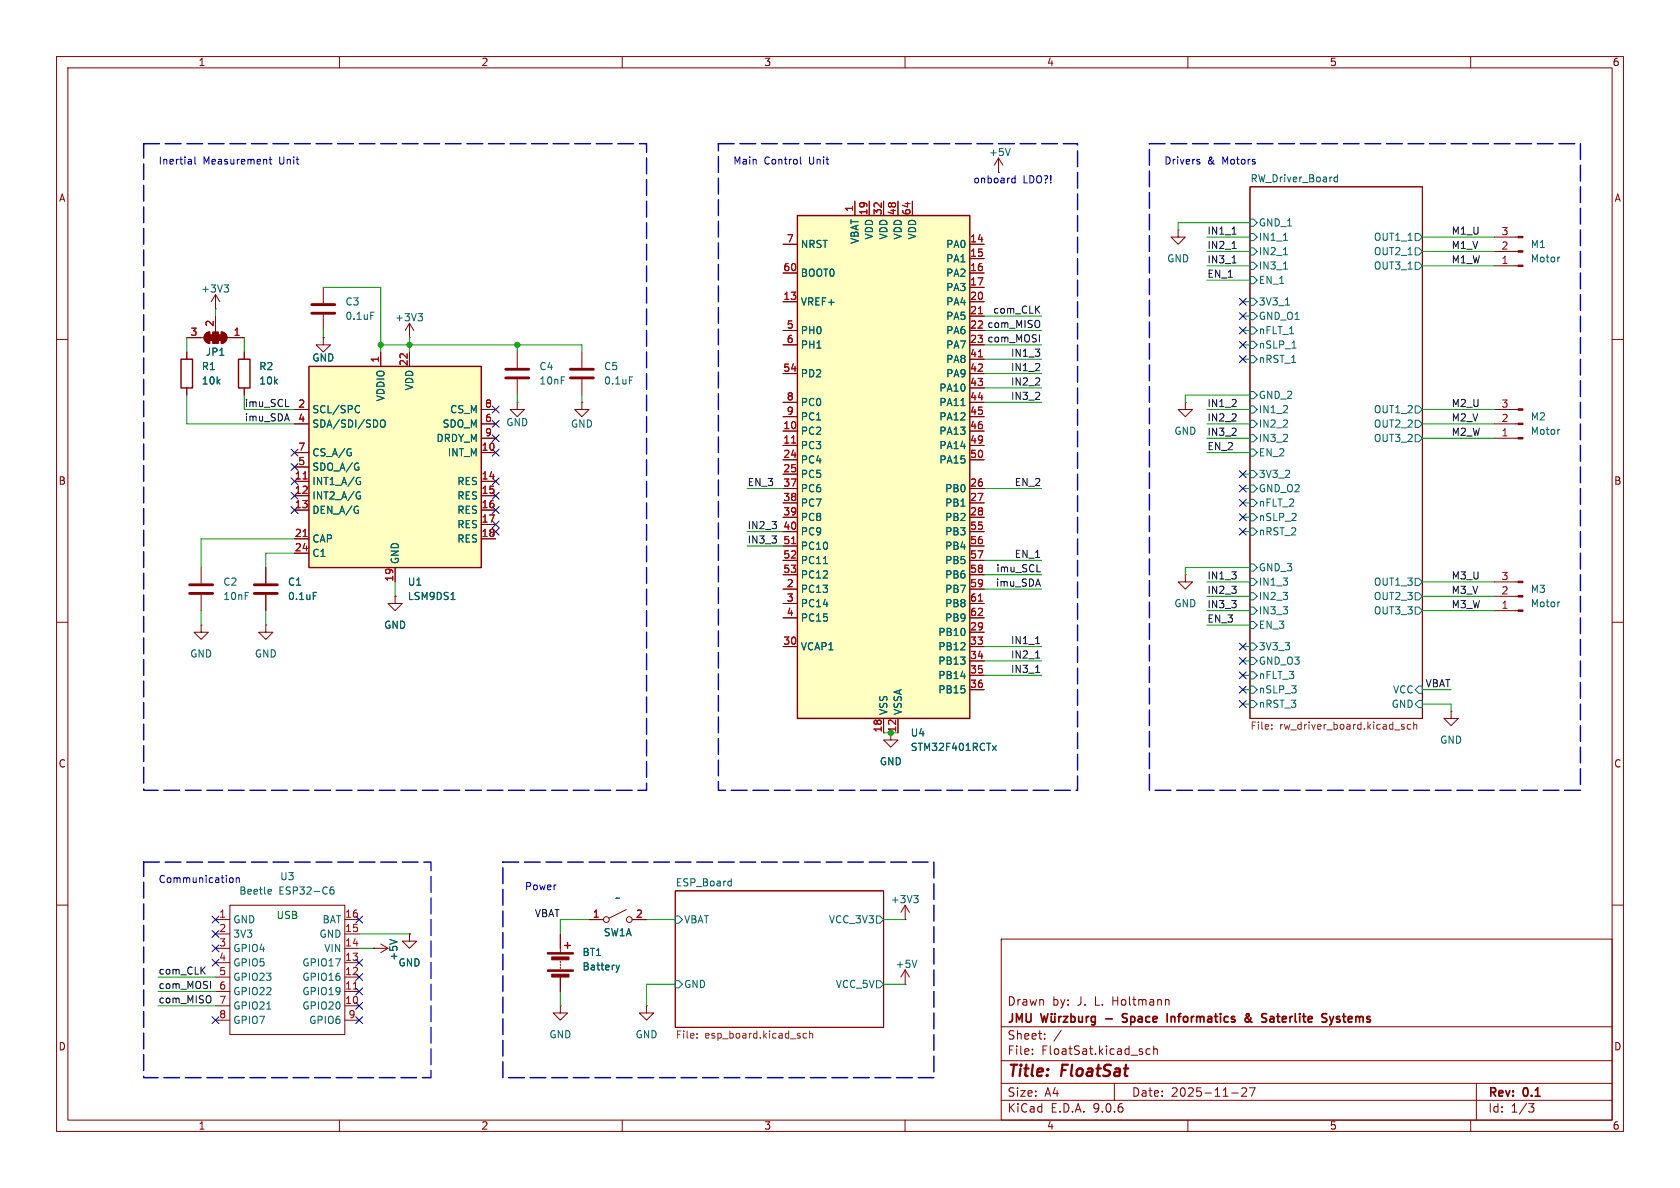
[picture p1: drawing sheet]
<svg xmlns="http://www.w3.org/2000/svg" width="297mm" height="210mm" viewBox="0 0 297 210" stroke-linecap="round" stroke-linejoin="round" font-family="sans-serif">
<g fill="none" stroke="#840000" stroke-width=".18">
<path d="M10 10h277v190h-277zM12 12h273v186h-273zM60 10v2M110 10v2M160 10v2M210 10v2M260 10v2M221 33h30.5v94h-30.5zM57.1 59.7v1.3h1.3l-1.3 1.2-1.2-1.2h1.2M57.1 59.7h.1M208.3 40.6v1.3h1.2l-1.2 1.3-1.3-1.3h1.3M208.3 40.6h.1"/>
<path d="M264.2 47h4.2M264.2 44.5h4.2M264.2 41.9h4.2M10 60h2M285 60h2M10 110h2M35.6 110.5v1.3h1.2l-1.2 1.2-1.3-1.2h1.3M35.6 110.5h.1M47 110.5v1.3h1.3l-1.3 1.2-1.3-1.2h1.3M47 110.5h.1M47 100.3v2.8M47 105.2v2.8"/>
<path d="M69.8 105.4v1.3h1.3l-1.3 1.3-1.2-1.3h1.2M69.8 105.4h.1M285 110h2M119.4 157.5h36.8v24.1h-36.8zM10 160h2M177 166h108v32h-108zM206.2 176.7h.3l.2 .2v.8M285 160h2M60 198v2M110 198v2M160 198v2M177 194.5h108"/>
<path d="M177 191.5h108M177 187.5h108M177 181.5h108M182.5 186.3v.1M182.5 185.5v.1M184.7 183.6v.1M184.7 182.8v.1M187.6 182.1l-1.3 2M197 191.5v3M203.3 185.5l-.4-.1-.3 .3v.4l.1 .2h.6M204 185.5l.2-.1 .3 .1 .1 .9M204 184.9v1.5"/>
<path d="M210 198v2M217.7 193.2h1.2M219.5 192.4l.6-.1 .2 .1 .1 .3-.9 1.1h.9M220.9 192.3h1l-.7 1.5M260 198v2M261 191.5v6.5M270.2 195.1h1l-.5 .6 .4 .1 .1 .5-.3 .3h-.4"/>
</g>
<g fill="none" stroke="#840000" stroke-width=".3">
<path d="M184 179.2l.3 1.5 .3-1.1 .3 1.1 .4-1.5M185.8 179.7l.1 .9 .4 .1 .2-.2M185.9 179.2v.1M186.5 179.2v.1M186.5 179.7v1M187.2 179.7v1M187.6 179.7l-.3 .1-.1 .2M188 179.7h.8l-.8 1h.8M189.3 179.8l.5-.1 .3 .3v.4l-.2 .2h-.6M189.3 179.2v1.5M190.7 179.7l.1 .9 .3 .1 .2-.2M191.3 179.7v1"/>
<path d="M192.1 179.7v1M192.5 179.7l-.3 .1-.1 .2M193.6 179.8l-.4-.1-.3 .3v.4l.2 .2h.5M193.6 179.7v1.2l-.3 .3-.3-.1M199.3 179.3l-.6-.1-.3 .3 .2 .3 .5 .2M207.1 179.7v1M207.6 179.8l-.3-.1-.2 .1M221.1 179.9l-.3 .6a.41 .41 0 0 1-.6 .1 .41 .41 0 0 1 .1-.6l.5-.5v-.2h-.4a1.44 1.44 0 0 0 .9 1.4M224.7 179.7h.3l.2 .2v.8M235.1 179.7l.3 1M235.8 179.7l-.4 1M236.8 179.8l-.3-.1-.2 .2v.2l.5 .2"/>
<path d="M198.4 180.6h.7M225.2 180.6l-.5 .1M225.2 180l-.5 .1M235.4 180.7l-.1 .3-.2 .2M236.3 180.6h.5"/>
</g>
<g fill="none" stroke="#006464" stroke-width=".18">
<path d="M221 38.7h.6l.6 .7-.6 .6h-.6zM235.8 31.9l.3 .2h.3M236.4 30.9v1.2M236.4 31.4l-.3-.1-.3 .2M221 52.7h.6l.6 .6-.6 .7h-.6zM221 48.9h.6l.6 .6-.6 .7h-.6zM221 55.2h.6l.6 .7-.6 .6h-.6zM221 41.3h.6l.6 .6-.6 .6h-.6zM221 43.8h.6l.6 .7-.6 .6h-.6zM221 46.4h.6l.6 .6-.6 .6h-.6zM221 57.8h.6l.6 .6-.6 .7h-.6zM226.9 42.5h.7"/>
<path d="M226.9 45h.7M226.9 47.6h.7M227.3 53.9h.7M250.2 41.3h.6l.7 .6-.7 .6h-.6zM250.2 43.8h.6l.7 .7-.7 .6h-.6zM250.2 46.4h.6l.7 .6-.7 .6h-.6zM275.6 45.5h.2M221 79.4h.6l.6 .6-.6 .6h-.6zM221 69.2h.6l.6 .7-.6 .6h-.6zM221 71.8h.6l.6 .6-.6 .6h-.6zM221 74.3h.6l.6 .6-.6 .7h-.6zM221 76.8h.6l.6 .7-.6 .6h-.6z"/>
<path d="M221 62.9h.6l.6 .6-.6 .6h-.6zM221 60.3h.6l.6 .7-.6 .6h-.6zM228.4 61.5h.7M250.2 71.8h.6l.7 .6-.7 .6h-.6zM250.2 74.3h.6l.7 .6-.7 .7h-.6zM250.2 76.8h.6l.7 .7-.7 .6h-.6zM221 99.7h.6l.6 .6-.6 .7h-.6zM221 83.2h.6l.6 .6-.6 .7h-.6zM221 85.7h.6l.6 .7-.6 .6h-.6zM221 88.3h.6l.6 .6-.6 .6h-.6zM221 93.3h.6l.6 .7-.6 .6h-.6zM221 90.8h.6l.6 .6-.6 .7h-.6z"/>
<path d="M55.4 104.7h.6M221 109.9h.6l.6 .6-.6 .6h-.6zM221 102.2h.6l.6 .7-.6 .6h-.6zM221 104.8h.6l.6 .6-.6 .6h-.6zM221 107.3h.6l.6 .7-.6 .6h-.6zM221 113.7h.6l.6 .6-.6 .6h-.6zM221 116.2h.6l.6 .6-.6 .7h-.6zM221 118.7h.6l.6 .7-.6 .6h-.6zM250.2 102.2h.6l.7 .7-.7 .6h-.6zM250.2 104.8h.6l.7 .6-.7 .6h-.6zM250.2 107.3h.6l.7 .7-.7 .6h-.6zM221 123.8h.6l.6 .7-.6 .6h-.6z"/>
<path d="M221 121.3h.6l.6 .6-.6 .7h-.6zM250.2 124.5l.6-.7h.7v1.3h-.7zM250.8 121.3h.7v1.3h-.7l-.6-.7zM128.9 155.8h.4M129.3 155.3v1.3M129.3 156.5l-.4 .1M119.4 173.4h.6l.6 .6-.6 .6h-.6zM119.4 161.9h.6l.6 .7-.6 .6h-.6zM154.9 161.9h.7l.6 .7-.6 .6h-.7zM154.9 173.4h.7l.6 .6-.6 .6h-.7z"/>
</g>
<path d="M224.8 128.8v.1M224.8 128.1v.1M247.8 128.4l.4 .1 .1 .2-.2 .2-.3-.1M247.8 128.1h.4M249.4 128.1h-.4l-.2 .2 .1 .5h.5M249.9 128.2l.2-.1h.3l.1 .8M249.9 127.6v1.3M123.2 183.4v.1M123.2 182.7v.2M142.6 182.7h-.4l-.2 .2 .1 .6h.5M143.1 182.8l.2-.1h.3l.1 .8M143.1 182.2v1.3" fill="none" stroke="#725600" stroke-width=".18"/>
<g fill="#840000" stroke="#840000" stroke-width=".18">
<path d="M268.4 46.9h.8v.2h-.8z"/>
<path d="M268.4 44.3h.8v.3h-.8z"/>
<path d="M268.4 41.8h.8v.2h-.8z"/>
</g>
<path d="M45 103.4h4M45 104.9h4" fill="none" stroke="#840000" stroke-width=".51"/>
<path d="M54.6 64.8h30.5v35.5h-30.5z" fill="#ffffc2"/>
<path d="M32 63.5h2v5.1h-2zM54.6 64.8h30.5v35.5h-30.5z" fill="none" stroke="#840000" stroke-width=".25"/>
<g fill="none" stroke="#840000" stroke-width=".18">
<path d="M57.1 50.8v2.8M57.1 55.6v2.8M72.4 59.7h.1M72.4 57.2v2.5M72.4 57.2l-.8 1.2M72.4 57.2l.8 1.2M33 62.2v1.3M33 68.6v1.3M52.1 72.4h2.5M52.1 74.9h2.5M67.3 62.2v2.6M72.4 62.2v2.6"/>
<path d="M85.1 72.4h2.5M85.1 74.9h2.5M85.1 77.5h2.5M91.4 71.1v1.3h1.3l-1.3 1.3-1.2-1.3h1.2M91.4 71.1h.1M91.4 62.2v2.8M91.4 67.1v2.8M102.9 71.1v1.3h1.2l-1.2 1.3-1.3-1.3h1.3M102.9 71.1h.1M102.9 62.2v2.8M102.9 67.1v2.8M52.1 80h2.5"/>
<path d="M52.1 82.6h2.5M52.1 85.1h2.5M52.1 87.6h2.5M52.1 90.2h2.5M52.1 95.3h2.5M52.1 97.8h2.5M85.1 80h2.5M85.1 85.1h2.5M85.1 87.6h2.5M85.1 90.2h2.5M85.1 95.3h2.5M85.1 92.7h2.5"/>
<path d="M69.8 100.3v2.6M38.1 162.6h2.5M38.1 165.1h2.5M38.1 167.6h2.5M38.1 170.2h2.5M38.1 172.7h2.5M38.1 175.3h2.5M38.1 177.8h2.5M40.6 160h20.4v22.9h-20.4zM61 162.6h2.5M61 165.1h2.5M61 167.6h2.5"/>
<path d="M61 170.2h2.5M61 172.7h2.5M61 175.3h2.5M61 177.8h2.5M38.1 180.3h2.5M61 180.3h2.5"/>
</g>
<g fill="none" stroke="#006464" stroke-width=".18">
<path d="M65.5 55.2h.7M73.9 55.4h.8l-.4 .5M74.4 55.9l.3 .3v.3l-.3 .2M63.2 71.7l.4 .1M63.6 72.8l-.4 .2M67.3 74.4l.3-.2a.43 .43 0 0 1 .5 .5v.4a.42 .42 0 0 1-.4 .4 .42 .42 0 0 1-.4-.4zM111.3 66.6h.6M61.9 80h.2v.5M63.1 90.2h.3l-.1 .5M63.4 84.4l.3 .1M63.4 86.9l.3 .1M63.5 85.1h.2v.4l-.3 .2"/>
<path d="M63.5 87.7h.2v.4l-.3 .1M79.7 106h.8M47.6 157.2l.3 .1 .1 .2-.6 .1M47.9 158l-.3 .1M58.9 156.8l-.3 .1a.86 .86 0 0 0 0 1.2l.4-.2 .1-.4-.3-.2h-.2l-.3 .2M47.2 178.4h.7"/>
</g>
<path d="M53.6 84.7h.7M53.6 94.8h.7M62.5 174.8h.7" fill="none" stroke="#a90000" stroke-width=".18"/>
<path d="M55.1 53.8h4.1M55.1 55.4h4.1M89.4 65.3h4.1M89.4 66.8h4.1M100.8 65.3h4.1M100.8 66.8h4.1" fill="none" stroke="#840000" stroke-width=".51"/>
<path d="M141 38.1h30.4v88.9h-30.4z" fill="#ffffc2"/>
<path d="M141 38.1h30.4v88.9h-30.4zM42.2 63.5h2v5.1h-2zM99.8 167.1h1M100.3 166.6v1" fill="none" stroke="#840000" stroke-width=".25"/>
<g fill="none" stroke="#840000" stroke-width=".18">
<path d="M151.1 35.6v2.5M153.7 35.6v2.5M156.2 35.6v2.5M158.7 35.6v2.5M161.3 35.6v2.5M176.5 30.5h.1M176.5 27.9l-.7 1.3M176.5 27.9l.8 1.3M176.5 27.9v2.6M33 59.7h3.1M36.4 59l.7-.3v2a1.02 1.02 0 0 1-.9-.6 1.02 1.02 0 0 1 .2-1.1zM38.1 54.6h.1"/>
<path d="M38.1 52.1v2.5M38.1 55.9v2.8M38.1 52.1l-.8 1.2M38.1 52.1l.8 1.2M39.1 58.7a1.02 1.02 0 0 1 1 1 1.02 1.02 0 0 1-1 1zM40.1 59.7h3.1M57.1 59.7h.1M138.4 43.2h2.6M138.4 48.3h2.6M138.4 53.3h2.6M138.4 58.4h2.6M171.4 43.2h2.6"/>
<path d="M171.4 48.3h2.6M171.4 53.3h2.6M171.4 45.7h2.6M171.4 50.8h2.6M171.4 55.9h2.6M33 62.2v1.3M33 68.6v1.3M43.2 62.2v1.3M43.2 68.6v1.3M52.1 74.9h2.5M52.1 72.4h2.5M67.3 62.2v2.6"/>
<path d="M72.4 62.2v2.6M85.1 77.5h2.5M85.1 74.9h2.5M85.1 72.4h2.5M138.4 61h2.6M138.4 66h2.6M138.4 71.1h2.6M138.4 73.7h2.6M138.4 76.2h2.6M138.4 78.7h2.6M171.4 66h2.6M171.4 71.1h2.6"/>
<path d="M171.4 73.7h2.6M171.4 76.2h2.6M171.4 78.7h2.6M171.4 63.5h2.6M171.4 68.6h2.6M209.5 71.1v1.3h1.3l-1.3 1.3-1.2-1.3h1.2M209.5 71.1h.1M264.2 77.5h4.2M264.2 74.9h4.2M264.2 72.4h4.2M52.1 80h2.5M52.1 82.6h2.5"/>
<path d="M52.1 85.1h2.5M52.1 87.6h2.5M52.1 90.2h2.5M52.1 95.3h2.5M52.1 97.8h2.5M85.1 80h2.5M85.1 85.1h2.5M85.1 87.6h2.5M85.1 90.2h2.5M85.1 95.3h2.5M85.1 92.7h2.5M138.4 81.3h2.6"/>
<path d="M138.4 83.8h2.6M138.4 86.4h2.6M138.4 88.9h2.6M138.4 91.4h2.6M138.4 94h2.6M138.4 96.5h2.6M138.4 99.1h2.6M171.4 81.3h2.6M171.4 86.4h2.6M171.4 88.9h2.6M171.4 91.4h2.6M171.4 94h2.6"/>
<path d="M171.4 96.5h2.6M171.4 99.1h2.6M35.6 100.3v2.8M35.6 105.2v2.8M47 100.3v2.8M47 105.2v2.8M69.8 105.4h.1M69.8 100.3v2.6M138.4 101.6h2.6M138.4 104.1h2.6M138.4 106.7h2.6M138.4 109.2h2.6"/>
<path d="M138.4 114.3h2.6M171.4 101.6h2.6M171.4 104.1h2.6M171.4 106.7h2.6M171.4 109.2h2.6M171.4 114.3h2.6M171.4 111.8h2.6M171.4 116.8h2.6M171.4 119.4h2.6M209.5 101.6v1.3h1.3l-1.3 1.2-1.2-1.2h1.2M209.5 101.6h.1M264.2 108h4.2"/>
<path d="M264.2 105.4h4.2M264.2 102.9h4.2M156.2 127v2.5M157.5 129.5v1.3h1.2l-1.2 1.3-1.3-1.3h1.3M158.7 127v2.5M171.4 121.9h2.6M256.5 125.7v1.3h1.3l-1.3 1.3-1.2-1.3h1.2M256.5 125.7h.1M66 167.6h.1M66 167.6h2.6M67.3 166.9l1.3 .7M68.6 167.6l-1.3 .8"/>
<path d="M72.4 165.1v1.3h1.3l-1.3 1.2-1.3-1.2h1.3M72.4 165.1h.1M99.1 177.8v1.3h1.2l-1.2 1.2-1.3-1.2h1.3M99.1 177.8h.1M99.1 165.1v3.3M99.1 169.9v.3M99.1 170.4v.3M99.1 170.9v.3M99.1 172.7v2.6M104.1 162.6h2.6M110.7 160.8l-3 1.5M111.8 162.6h2.5"/>
<path d="M114.3 177.8v1.3h1.3l-1.3 1.2-1.3-1.2h1.3M114.3 177.8h.1M160 174h.1M160 162.6h.1M160 171.5l-.7 1.2M160 171.5l.8 1.2M160 160v2.6M160 171.5v2.5M160 160l-.7 1.3M160 160l.8 1.3"/>
<circle cx="107.2" cy="162.6" r=".51"/>
<circle cx="111.3" cy="162.6" r=".51"/>
</g>
<path d="M173 55.5h.7M139.9 78.3h.8M173 63.1h.7M53.6 84.7h.7M53.6 94.8h.7M139.9 96.1h.8M173 106.3h.7" fill="none" stroke="#a90000" stroke-width=".18"/>
<g fill="none" stroke="#006464" stroke-width=".18">
<path d="M178.6 26.2l-.4 1.3M39.6 50.4h.8l-.4 .4M40.2 50.8l.2 .3v.3l-.2 .2M63.2 71.7l.4 .1M63.6 72.8l-.4 .2M67.3 74.4l.3-.2a.43 .43 0 0 1 .5 .5v.4a.42 .42 0 0 1-.4 .4 .42 .42 0 0 1-.4-.4zM169.9 71.7h.7M275.6 75.9h.2M61.9 80h.2v.5M63.1 90.2h.3l-.1 .5M63.4 84.4l.3 .1M63.4 86.9l.3 .1"/>
<path d="M63.5 85.1h.2v.4l-.3 .2M63.5 87.7h.2v.4l-.3 .1M145.6 99.6h.7M55.4 104.7h.6M79.7 106h.8M275.6 106.4h.2M175.5 131.8l.6 .9M176.1 131.8l-.6 .9M161.5 158.3h.8l-.4 .5M162.1 158.8l.2 .2v.3l-.2 .3M68.9 166.1l1.3 .4M108.9 170.6l.3 .9"/>
<path d="M109.2 171.5l-.2 .3M109.5 170.6l-.3 .9M162.1 169.7l-.4 1.3"/>
</g>
<g fill="#840000" stroke="#840000" stroke-width=".18">
<path d="M38.6 59.2h.5v1h-.5z"/>
<path d="M39.1 58.7a1.02 1.02 0 0 1 1 1 1.02 1.02 0 0 1-1 1z"/>
<path d="M37.6 58.7h1v2h-1z"/>
<path d="M37.1 59.2h.5v1h-.5z"/>
<path d="M36.4 59l.7-.3v2a1.02 1.02 0 0 1-.9-.6 1.02 1.02 0 0 1 .2-1.1z"/>
<path d="M268.4 107.8h.8v.3h-.8z"/>
<path d="M268.4 105.3h.8v.2h-.8z"/>
<path d="M268.4 102.7h.8v.3h-.8z"/>
<path d="M96.8 168.4h4.5v.3h-4.5z"/>
<path d="M96.8 171.5h4.5v.2h-4.5z"/>
<path d="M97.5 169.2h3.1v.5h-3.1z"/>
<path d="M97.5 172.2h3.1v.5h-3.1z"/>
<path d="M268.4 77.3h.8v.3h-.8z"/>
<path d="M268.4 74.8h.8v.3h-.8z"/>
<path d="M268.4 72.3h.8v.2h-.8z"/>
</g>
<path d="M33.5 103.4h4.1M33.5 104.9h4.1" fill="none" stroke="#840000" stroke-width=".51"/>
<path d="M217.8 46.5h.7M217.8 41.4h.7M217.8 43.9h.7M50.5 71.9h.6M183.1 118.9h.7M183.1 116.3h.7M183.1 113.8h.7M183.3 101.1h.6" fill="none" stroke="#0f0f0f" stroke-width=".18"/>
<g fill="none" stroke="#009600" stroke-width=".18">
<path d="M221 39.4h-12.7v1.2M33 59.7v2.5M38.1 54.6v1.3M43.2 59.7v2.5M57.1 50.8h10.2v11.4M57.1 58.4v1.3M72.4 59.7v2.5M174 58.4h10.1M174 55.9h10.1M213.4 47h7.6M213.4 44.5h7.6M213.4 41.9h7.6"/>
<path d="M213.4 49.5h7.6M219.7 58.4h1.3M219.7 55.9h1.3M219.7 53.3h1.3M251.5 47h12.7M251.5 44.5h12.7M251.5 41.9h12.7M33 69.9v5h19.1M43.2 69.9v2.5h8.9M67.3 61h35.6v1.2M91.4 61v1.2M91.4 69.9v1.2"/>
<path d="M102.9 69.9v1.2M174 61h10.1M174 63.5h10.1M174 71.1h10.1M174 66h10.1M174 68.6h10.1M213.4 74.9h7.6M213.4 77.5h7.6M213.4 72.4h7.6M219.7 61h1.3M219.7 63.5h1.3M221 69.9h-11.5v1.2"/>
<path d="M251.5 74.9h12.7M251.5 77.5h12.7M251.5 72.4h12.7M52.1 95.3h-16.5v5M52.1 97.8h-5.1v2.5M132.1 94h6.3M132.1 86.4h6.3M132.1 96.5h6.3M174 86.4h10.1M174 99.1h10.1M213.4 80h7.6M219.7 94h1.3"/>
<path d="M219.7 91.4h1.3M219.7 88.9h1.3M219.7 83.8h1.3M219.7 86.4h1.3M35.6 108v2.5M47 108v2.5M69.8 102.9v2.5M174 114.3h10.1M174 119.4h10.1M174 116.8h10.1M174 101.6h10.1M174 104.1h10.1"/>
<path d="M213.4 102.9h7.6M213.4 108h7.6M213.4 110.5h7.6M213.4 105.4h7.6M219.7 114.3h1.3M219.7 119.4h1.3M219.7 116.8h1.3M221 100.3h-11.5v1.3M251.5 102.9h12.7M251.5 108h12.7M251.5 105.4h12.7M156.2 129.5h1.3"/>
<path d="M219.7 124.5h1.3M219.7 121.9h1.3M251.5 124.5h5v1.2M251.5 121.9h5M27.9 177.8h10.2M27.9 172.7h10.2M27.9 175.3h10.2M63.5 165.1h8.9M63.5 167.6h2.5M99.1 175.3v2.5M104.1 162.6h-5v2.5M114.3 162.6h5.1"/>
<path d="M119.4 174h-5.1v3.8M156.2 174h3.8M156.2 162.6h3.8"/>
</g>
<g fill="none" stroke="#000084" stroke-width=".18">
<path d="M219.1 52.7l1.2 1.2M219.1 57.8l1.2 1.2M219.1 55.3l1.2 1.2M220.3 52.7l-1.2 1.2M220.3 57.8l-1.2 1.2M220.3 55.3l-1.2 1.2M51.5 79.4l1.2 1.2M52.7 79.4l-1.2 1.2M87 76.9l1.2 1.2M87 71.8l1.2 1.2M87 79.4l1.2 1.2M87 74.3l1.2 1.2"/>
<path d="M88.2 76.9l-1.2 1.2M88.2 71.8l-1.2 1.2M88.2 79.4l-1.2 1.2M88.2 74.3l-1.2 1.2M219.1 62.9l1.2 1.2M219.1 60.4l1.2 1.2M220.3 62.9l-1.2 1.2M220.3 60.4l-1.2 1.2M51.5 89.6l1.2 1.2M51.5 84.5l1.2 1.2M51.5 87l1.2 1.2M51.5 81.9l1.2 1.3"/>
<path d="M52.7 89.6l-1.2 1.2M52.7 84.5l-1.2 1.2M52.7 87l-1.2 1.2M52.7 81.9l-1.2 1.3M87 93.4l1.2 1.2M87 89.6l1.2 1.2M87 84.5l1.2 1.2M87 87l1.2 1.2M87 92.1l1.2 1.2M88.2 93.4l-1.2 1.2M88.2 89.6l-1.2 1.2M88.2 84.5l-1.2 1.2"/>
<path d="M88.2 87l-1.2 1.2M88.2 92.1l-1.2 1.2M219.1 88.3l1.2 1.2M219.1 93.4l1.2 1.2M219.1 90.8l1.2 1.2M219.1 83.2l1.2 1.2M219.1 85.8l1.2 1.2M220.3 88.3l-1.2 1.2M220.3 93.4l-1.2 1.2M220.3 90.8l-1.2 1.2M220.3 83.2l-1.2 1.2M220.3 85.8l-1.2 1.2"/>
<path d="M219.1 113.7l1.2 1.2M219.1 116.2l1.2 1.2M219.1 118.8l1.2 1.2M220.3 113.7l-1.2 1.2M220.3 116.2l-1.2 1.2M220.3 118.8l-1.2 1.2M219.1 121.3l1.2 1.2M219.1 123.9l1.2 1.2M220.3 121.3l-1.2 1.2M220.3 123.9l-1.2 1.2M37.5 162l1.2 1.2M37.5 167l1.2 1.2"/>
<path d="M37.5 169.6l1.2 1.2M37.5 164.5l1.2 1.2M37.5 179.7l1.2 1.2M38.7 162l-1.2 1.2M38.7 167l-1.2 1.2M38.7 169.6l-1.2 1.2M38.7 164.5l-1.2 1.2M38.7 179.7l-1.2 1.2M62.9 177.2l1.2 1.2M62.9 169.6l1.2 1.2M62.9 162l1.2 1.2M62.9 172.1l1.2 1.2"/>
<path d="M62.9 179.7l1.2 1.2M62.9 174.7l1.2 1.2M64.1 177.2l-1.2 1.2M64.1 169.6l-1.2 1.2M64.1 162l-1.2 1.2M64.1 172.1l-1.2 1.2M64.1 179.7l-1.2 1.2M64.1 174.7l-1.2 1.2"/>
</g>
<g fill="none" stroke="#0000c2" stroke-width=".18">
<path d="M33.7 28.2l.1 .1v.7M33.8 29h-.1M33.8 28.5h-.1M34.5 27.7v1.1l.1 .2M47.6 28.2h.5M47.8 27.7v1.1l.3 .2M141.5 27.7v1.1l.2 .2M179 32.3h.5M179 31.5h.5M179.5 31.1v1.2M211.8 28.6h.3v.2l-.2 .2h-.2M211.8 28.2h.3"/>
<path d="M40.7 155.2h.3l.2 .2-.1 .6h-.4M41.8 155.3l.1-.1h.4v.8M41.8 155.2v.8"/>
</g>
<path d="M25.4 25.4h88.9v114.3h-88.9zM127 25.4h63.5v114.3h-63.5zM203.2 25.4h76.2v114.3h-76.2zM25.4 152.4h50.8v38.1h-50.8zM88.9 152.4h76.2v38.1h-76.2z" fill="none" stroke="#0000c2" stroke-width=".25" stroke-dasharray="2.8 1"/>
<g fill="#009600" stroke="#009600" stroke-width=".18">
<circle cx="67.3" cy="61" r=".46"/>
<circle cx="91.4" cy="61" r=".46"/>
<circle cx="72.4" cy="61" r=".46"/>
</g>
<g font-size="2.8" fill="#840000">
<text x="178" y="190.9">Title:</text>
<text x="187.7" y="190.9">FloatSat</text>
</g>
<g font-size="2.1" fill="#840000">
<text x="178" y="178">Drawn</text>
<text x="186" y="178">by:</text>
<text x="190.5" y="178">J.</text>
<text x="193.7" y="178">L.</text>
<text x="196.9" y="178">Holtmann</text>
<text x="178" y="184">Sheet:</text>
<text x="178" y="181.2">JMU</text>
<text x="196.1" y="181.2">-</text>
<text x="199.7" y="181.2">Space</text>
<text x="208.2" y="181.2">Informatics</text>
<text x="222.6" y="181.2">&amp;</text>
<text x="226.2" y="181.2">Saterlite</text>
<text x="237.4" y="181.2">Systems</text>
<text x="178" y="186.7">File:</text>
<text x="184.1" y="186.7">FloatSat.kicad_sch</text>
<text x="178" y="196.9">KiCad</text>
<text x="178" y="194.1">Size:</text>
<text x="184.7" y="194.1">A4</text>
<text x="185.7" y="196.9">E.D.A.</text>
<text x="193.3" y="196.9">9.0.6</text>
<text x="200" y="194.1">Date:</text>
<text x="207" y="194.1">2025-11-27</text>
<text x="263" y="194.3">Rev:</text>
<text x="263" y="196.9">Id:</text>
<text x="267.1" y="196.9">1/3</text>
<text x="269.4" y="194.3">0.1</text>
</g>
<g font-size="1.8" fill="#840000">
<text x="35" y="11.9">1</text>
<text x="85" y="11.9">2</text>
<text x="135" y="11.9">3</text>
<text x="185" y="11.9">4</text>
<text x="235" y="11.9">5</text>
<text x="285" y="11.9">6</text>
<text x="10.3" y="35.9">A</text>
<text x="285.3" y="35.9">A</text>
<text x="171.4" y="58.2">22 com_MISO</text>
<text x="171.4" y="60.7">23 com_MOSI</text>
<text x="10.3" y="85.9">B</text>
<text x="285.3" y="85.9">B</text>
<text x="10.3" y="135.9">C</text>
<text x="285.3" y="135.9">C</text>
<text x="10.3" y="185.9">D</text>
<text x="285.3" y="185.9">D</text>
<text x="35" y="199.9">1</text>
<text x="85" y="199.9">2</text>
<text x="135" y="199.9">3</text>
<text x="185" y="199.9">4</text>
<text x="235" y="199.9">5</text>
<text x="285" y="199.9">6</text>
</g>
<g font-size="1.8" fill="#0000c2">
<text x="27.9" y="29.4">Inertial</text>
<text x="35.9" y="29.4">Measurement</text>
<text x="49.5" y="29.4">Unit</text>
<text x="129.5" y="29.4">Main</text>
<text x="135.1" y="29.4">Control</text>
<text x="143.1" y="29.4">Unit</text>
<text x="205.7" y="29.4">Drivers</text>
<text x="213.4" y="29.4">&amp;</text>
<text x="216.2" y="29.4">Motors</text>
<text x="172" y="32.6">onboard</text>
<text x="180.8" y="32.6">LDO?!</text>
<text x="27.9" y="156.4">Communication</text>
<text x="92.7" y="157.7">Power</text>
</g>
<g font-size="1.8" fill="#006464">
<text x="174.7" y="27.8">+5V</text>
<text x="221" y="32.3">RW_Driver_Board</text>
<text x="222.4" y="40.2">GND_1</text>
<text x="141.5" y="44">NRST</text>
<text x="152" y="43.2" transform="rotate(-90 152 43.2)">VBAT</text>
<text x="154.5" y="42.4" transform="rotate(-90 154.5 42.4)">VDD</text>
<text x="157.1" y="42.4" transform="rotate(-90 157.1 42.4)">VDD</text>
<text x="159.6" y="42.4" transform="rotate(-90 159.6 42.4)">VDD</text>
<text x="162.2" y="42.4" transform="rotate(-90 162.2 42.4)">VDD</text>
<text x="167.2" y="44">PA0</text>
<text x="167.2" y="46.6">PA1</text>
<text x="206.2" y="46.6">GND</text>
<text x="222.4" y="42.8">IN1_1</text>
<text x="222.4" y="45.3">IN2_1</text>
<text x="222.4" y="47.9">IN3_1</text>
<text x="242.8" y="42.8">OUT1_1</text>
<text x="242.8" y="45.3">OUT2_1</text>
<text x="242.8" y="47.9">OUT3_1</text>
<text x="270.5" y="44">M1</text>
<text x="270.5" y="46.6">Motor</text>
<text x="35.5" y="51.9">+3V3</text>
<text x="141.5" y="49.1">BOOT0</text>
<text x="167.2" y="49.1">PA2</text>
<text x="167.2" y="51.7">PA3</text>
<text x="222.4" y="50.4">EN_1</text>
<text x="61" y="54.2">C3</text>
<text x="61" y="56.7">0.1uF</text>
<text x="69.7" y="57">+3V3</text>
<text x="141.5" y="54.2">VREF+</text>
<text x="141.5" y="59.3">PH0</text>
<text x="167.2" y="54.2">PA4</text>
<text x="167.2" y="56.7">PA5</text>
<text x="167.2" y="59.3">PA6</text>
<text x="222.4" y="54.2">3V3_1</text>
<text x="222.4" y="56.7">GND_O1</text>
<text x="222.4" y="59.3">nFLT_1</text>
<text x="35.6" y="65.6">R1</text>
<text x="36.3" y="63.1">JP1</text>
<text x="45.7" y="65.6">R2</text>
<text x="55.1" y="64.1">GND</text>
<text x="95.3" y="65.6">C4</text>
<text x="106.7" y="65.6">C5</text>
<text x="141.5" y="61.8">PH1</text>
<text x="167.2" y="61.8">PA7</text>
<text x="167.2" y="64.4">PA8</text>
<text x="222.4" y="64.4">nRST_1</text>
<text x="222.4" y="61.8">nSLP_1</text>
<text x="35.6" y="68.2">10k</text>
<text x="45.7" y="68.2">10k</text>
<text x="68.2" y="71" transform="rotate(-90 68.2 71)">VDDIO</text>
<text x="73.3" y="69.1" transform="rotate(-90 73.3 69.1)">VDD</text>
<text x="95.3" y="68.2">10nF</text>
<text x="106.7" y="68.2">0.1uF</text>
<text x="141.5" y="66.9">PD2</text>
<text x="141.5" y="72">PC0</text>
<text x="166" y="69.4">PA10</text>
<text x="166" y="72">PA11</text>
<text x="167.2" y="66.9">PA9</text>
<text x="222.4" y="70.7">GND_2</text>
<text x="55.1" y="73.3">SCL/SPC</text>
<text x="55.1" y="75.8">SDA/SDI/SDO</text>
<text x="78.1" y="75.8">SDO_M</text>
<text x="79.5" y="73.3">CS_M</text>
<text x="89.4" y="75.5">GND</text>
<text x="100.8" y="75.8">GND</text>
<text x="141.5" y="74.5">PC1</text>
<text x="141.5" y="77.1">PC2</text>
<text x="166" y="74.5">PA12</text>
<text x="166" y="77.1">PA13</text>
<text x="207.5" y="77.1">GND</text>
<text x="222.4" y="73.3">IN1_2</text>
<text x="222.4" y="75.8">IN2_2</text>
<text x="242.8" y="73.3">OUT1_2</text>
<text x="242.8" y="75.8">OUT2_2</text>
<text x="270.5" y="74.5">M2</text>
<text x="270.5" y="77.1">Motor</text>
<text x="55.1" y="80.9">CS_A/G</text>
<text x="55.1" y="83.4">SDO_A/G</text>
<text x="77.1" y="78.3">DRDY_M</text>
<text x="79.1" y="80.9">INT_M</text>
<text x="141.5" y="79.6">PC3</text>
<text x="141.5" y="82.1">PC4</text>
<text x="166" y="79.6">PA14</text>
<text x="166" y="82.1">PA15</text>
<text x="222.4" y="80.9">EN_2</text>
<text x="222.4" y="78.3">IN3_2</text>
<text x="242.8" y="78.3">OUT3_2</text>
<text x="55.1" y="86">INT1_A/G</text>
<text x="55.1" y="88.5">INT2_A/G</text>
<text x="80.8" y="86">RES</text>
<text x="80.8" y="88.5">RES</text>
<text x="141.5" y="84.7">PC5</text>
<text x="141.5" y="87.2">PC6</text>
<text x="141.5" y="89.8">PC7</text>
<text x="167" y="87.2">PB0</text>
<text x="167" y="89.8">PB1</text>
<text x="222.4" y="84.7">3V3_2</text>
<text x="222.4" y="87.2">GND_O2</text>
<text x="222.4" y="89.8">nFLT_2</text>
<text x="55.1" y="91">DEN_A/G</text>
<text x="80.8" y="91">RES</text>
<text x="80.8" y="93.6">RES</text>
<text x="141.5" y="92.3">PC8</text>
<text x="141.5" y="94.8">PC9</text>
<text x="167" y="92.3">PB2</text>
<text x="167" y="94.8">PB3</text>
<text x="222.4" y="94.8">nRST_2</text>
<text x="222.4" y="92.3">nSLP_2</text>
<text x="55.1" y="96.1">CAP</text>
<text x="55.1" y="98.7">C1</text>
<text x="70.7" y="99.8" transform="rotate(-90 70.7 99.8)">GND</text>
<text x="80.8" y="96.1">RES</text>
<text x="141.5" y="97.4">PC10</text>
<text x="141.5" y="99.9">PC11</text>
<text x="167" y="97.4">PB4</text>
<text x="167" y="99.9">PB5</text>
<text x="222.4" y="101.2">GND_3</text>
<text x="39.4" y="103.7">C2</text>
<text x="39.4" y="106.3">10nF</text>
<text x="50.8" y="103.7">C1</text>
<text x="50.8" y="106.3">0.1uF</text>
<text x="72" y="106.3">LSM9DS1</text>
<text x="72" y="103.7">U1</text>
<text x="141.5" y="102.5">PC12</text>
<text x="141.5" y="105">PC13</text>
<text x="141.5" y="107.5">PC14</text>
<text x="167" y="102.5">PB6</text>
<text x="167" y="105">PB7</text>
<text x="167" y="107.5">PB8</text>
<text x="207.5" y="107.5">GND</text>
<text x="222.4" y="103.7">IN1_3</text>
<text x="222.4" y="106.3">IN2_3</text>
<text x="242.8" y="103.7">OUT1_3</text>
<text x="242.8" y="106.3">OUT2_3</text>
<text x="270.5" y="105">M3</text>
<text x="270.5" y="107.5">Motor</text>
<text x="67.8" y="111.4">GND</text>
<text x="141.5" y="110.1">PC15</text>
<text x="165.8" y="112.6">PB10</text>
<text x="167" y="110.1">PB9</text>
<text x="222.4" y="111.4">EN_3</text>
<text x="222.4" y="108.8">IN3_3</text>
<text x="242.8" y="108.8">OUT3_3</text>
<text x="33.5" y="116.4">GND</text>
<text x="45" y="116.4">GND</text>
<text x="141.5" y="115.2">VCAP1</text>
<text x="165.8" y="115.2">PB12</text>
<text x="165.8" y="117.7">PB13</text>
<text x="222.4" y="115.2">3V3_3</text>
<text x="222.4" y="117.7">GND_O3</text>
<text x="165.8" y="120.2">PB14</text>
<text x="165.8" y="122.8">PB15</text>
<text x="222.4" y="120.2">nFLT_3</text>
<text x="222.4" y="125.3">nRST_3</text>
<text x="222.4" y="122.8">nSLP_3</text>
<text x="245.9" y="125.3">GND</text>
<text x="246.2" y="122.8">VCC</text>
<text x="157.1" y="126.5" transform="rotate(-90 157.1 126.5)">VSS</text>
<text x="159.6" y="126.5" transform="rotate(-90 159.6 126.5)">VSSA</text>
<text x="160.9" y="130.4">U4</text>
<text x="254.5" y="131.7">GND</text>
<text x="155.4" y="135.5">GND</text>
<text x="160.9" y="132.9">STM32F401RCTx</text>
<text x="49.4" y="155.8">U3</text>
<text x="42.2" y="158.3">Beetle</text>
<text x="49.3" y="158.3">ESP32-C6</text>
<text x="108.7" y="159.6">~</text>
<text x="119.4" y="156.8">ESP_Board</text>
<text x="157.4" y="159.9">+3V3</text>
<text x="41.1" y="163.4">GND</text>
<text x="41.1" y="166">3V3</text>
<text x="56.4" y="166">GND</text>
<text x="56.9" y="163.4">BAT</text>
<text x="106.6" y="165.7">SW1A</text>
<text x="120.8" y="163.4">VBAT</text>
<text x="146.4" y="163.4">VCC_3V3</text>
<text x="41.1" y="168.5">GPIO4</text>
<text x="41.1" y="171">GPIO5</text>
<text x="41.1" y="173.6">GPIO23</text>
<text x="53.4" y="171">GPIO17</text>
<text x="53.4" y="173.6">GPIO16</text>
<text x="57.2" y="168.5">VIN</text>
<text x="70.4" y="171">GND</text>
<text x="70.5" y="169.9" transform="rotate(-90 70.5 169.9)">+5V</text>
<text x="102.9" y="169.2">BT1</text>
<text x="102.9" y="171.7">Battery</text>
<text x="158.2" y="171.3">+5V</text>
<text x="41.1" y="176.1">GPIO22</text>
<text x="41.1" y="178.7">GPIO21</text>
<text x="53.4" y="176.1">GPIO19</text>
<text x="53.4" y="178.7">GPIO20</text>
<text x="120.8" y="174.9">GND</text>
<text x="147.7" y="174.9">VCC_5V</text>
<text x="41.1" y="181.2">GPIO7</text>
<text x="54.6" y="181.2">GPIO6</text>
<text x="97" y="183.7">GND</text>
<text x="112.3" y="183.7">GND</text>
</g>
<g font-size="1.8" fill="#a90000">
<text x="150.9" y="37.5" transform="rotate(-90 150.9 37.5)">1</text>
<text x="153.4" y="38.1" transform="rotate(-90 153.4 38.1)">19</text>
<text x="156" y="38.1" transform="rotate(-90 156 38.1)">32</text>
<text x="158.5" y="38.1" transform="rotate(-90 158.5 38.1)">48</text>
<text x="161" y="38.1" transform="rotate(-90 161 38.1)">64</text>
<text x="265.4" y="41.7">3</text>
<text x="139" y="42.9">7</text>
<text x="171.4" y="42.9">14</text>
<text x="171.4" y="45.5">15</text>
<text x="265.4" y="46.7">1</text>
<text x="265.4" y="44.2">2</text>
<text x="138.4" y="48">60</text>
<text x="138.4" y="53.1">13</text>
<text x="171.4" y="48">16</text>
<text x="171.4" y="50.5">17</text>
<text x="171.4" y="53.1">20</text>
<text x="33.6" y="59.4">3</text>
<text x="37.8" y="57.9" transform="rotate(-90 37.8 57.9)">2</text>
<text x="41.2" y="59.4">1</text>
<text x="139" y="58.2">5</text>
<text x="171.4" y="55.6">21</text>
<text x="171.4" y="58.2">22</text>
<text x="67.1" y="64.2" transform="rotate(-90 67.1 64.2)">1</text>
<text x="72.1" y="64.8" transform="rotate(-90 72.1 64.8)">22</text>
<text x="138.4" y="65.8">54</text>
<text x="139" y="60.7">6</text>
<text x="171.4" y="63.2">41</text>
<text x="171.4" y="65.8">42</text>
<text x="171.4" y="60.7">23</text>
<text x="139" y="70.9">8</text>
<text x="171.4" y="68.3">43</text>
<text x="171.4" y="70.9">44</text>
<text x="52.6" y="72.1">2</text>
<text x="52.6" y="74.7">4</text>
<text x="85.7" y="72.1">8</text>
<text x="85.7" y="74.7">6</text>
<text x="85.7" y="77.2">9</text>
<text x="138.4" y="75.9">10</text>
<text x="139" y="73.4">9</text>
<text x="171.4" y="73.4">45</text>
<text x="171.4" y="75.9">46</text>
<text x="265.4" y="77.2">1</text>
<text x="265.4" y="74.7">2</text>
<text x="265.4" y="72.1">3</text>
<text x="52.6" y="79.8">7</text>
<text x="52.6" y="82.3">5</text>
<text x="85" y="79.8">10</text>
<text x="138.4" y="78.5">11</text>
<text x="138.4" y="81">24</text>
<text x="138.4" y="83.6">25</text>
<text x="171.4" y="78.5">49</text>
<text x="171.4" y="81">50</text>
<text x="52" y="84.8">11</text>
<text x="52" y="87.4">12</text>
<text x="52" y="89.9">13</text>
<text x="85" y="84.8">14</text>
<text x="85" y="87.4">15</text>
<text x="85" y="89.9">16</text>
<text x="138.4" y="86.1">37</text>
<text x="138.4" y="88.6">38</text>
<text x="171.4" y="86.1">26</text>
<text x="171.4" y="88.6">27</text>
<text x="52" y="95">21</text>
<text x="85" y="92.5">17</text>
<text x="85" y="95">18</text>
<text x="138.4" y="91.2">39</text>
<text x="138.4" y="93.7">40</text>
<text x="171.4" y="91.2">28</text>
<text x="171.4" y="93.7">55</text>
<text x="52" y="97.5">24</text>
<text x="138.4" y="96.3">51</text>
<text x="138.4" y="98.8">52</text>
<text x="138.4" y="101.3">53</text>
<text x="171.4" y="96.3">56</text>
<text x="171.4" y="98.8">57</text>
<text x="171.4" y="101.3">58</text>
<text x="69.6" y="102.9" transform="rotate(-90 69.6 102.9)">19</text>
<text x="139" y="103.9">2</text>
<text x="139" y="106.4">3</text>
<text x="171.4" y="103.9">59</text>
<text x="171.4" y="106.4">61</text>
<text x="265.4" y="107.7">1</text>
<text x="265.4" y="105.2">2</text>
<text x="265.4" y="102.6">3</text>
<text x="139" y="109">4</text>
<text x="171.4" y="109">62</text>
<text x="171.4" y="111.5">29</text>
<text x="138.4" y="114">30</text>
<text x="171.4" y="114">33</text>
<text x="171.4" y="116.6">34</text>
<text x="171.4" y="119.1">35</text>
<text x="171.4" y="121.7">36</text>
<text x="156" y="129.6" transform="rotate(-90 156 129.6)">18</text>
<text x="38.7" y="162.3">1</text>
<text x="38.7" y="164.8">2</text>
<text x="38.7" y="167.4">3</text>
<text x="60.9" y="162.3">16</text>
<text x="60.9" y="164.8">15</text>
<text x="60.9" y="167.4">14</text>
<text x="104.7" y="162.3">1</text>
<text x="112.3" y="162.3">2</text>
<text x="38.7" y="169.9">4</text>
<text x="38.7" y="172.5">5</text>
<text x="60.9" y="169.9">13</text>
<text x="60.9" y="172.5">12</text>
<text x="38.7" y="175">6</text>
<text x="38.7" y="177.5">7</text>
<text x="60.9" y="175">11</text>
<text x="60.9" y="177.5">10</text>
<text x="38.7" y="180.1">8</text>
<text x="61.5" y="180.1">9</text>
</g>
<g font-size="1.8" fill="#0f0f0f">
<text x="213.4" y="41.6">IN1_1</text>
<text x="256.5" y="41.6">M1_U</text>
<text x="213.4" y="46.6">IN3_1</text>
<text x="213.4" y="44.1">IN2_1</text>
<text x="256.5" y="46.6">M1_W</text>
<text x="256.5" y="44.1">M1_V</text>
<text x="213.4" y="49.2">EN_1</text>
<text x="175.5" y="55.5">com_CLK</text>
<text x="178.6" y="65.7">IN1_2</text>
<text x="178.6" y="63.2">IN1_3</text>
<text x="178.6" y="68.2">IN2_2</text>
<text x="178.6" y="70.8">IN3_2</text>
<text x="43.2" y="74.6">imu_SDA</text>
<text x="43.2" y="72">imu_SCL</text>
<text x="213.4" y="77.1">IN3_2</text>
<text x="213.4" y="74.6">IN2_2</text>
<text x="213.4" y="72">IN1_2</text>
<text x="256.5" y="77.1">M2_W</text>
<text x="256.5" y="74.6">M2_V</text>
<text x="256.5" y="72">M2_U</text>
<text x="213.4" y="79.7">EN_2</text>
<text x="132.1" y="86">EN_3</text>
<text x="179.3" y="86">EN_2</text>
<text x="132.1" y="93.6">IN2_3</text>
<text x="132.1" y="96.2">IN3_3</text>
<text x="176" y="101.3">imu_SCL</text>
<text x="179.3" y="98.7">EN_1</text>
<text x="176" y="103.8">imu_SDA</text>
<text x="213.4" y="107.6">IN3_3</text>
<text x="213.4" y="102.5">IN1_3</text>
<text x="213.4" y="105.1">IN2_3</text>
<text x="256.5" y="102.5">M3_U</text>
<text x="256.5" y="105.1">M3_V</text>
<text x="256.5" y="107.6">M3_W</text>
<text x="178.6" y="114">IN1_1</text>
<text x="213.4" y="110.1">EN_3</text>
<text x="178.6" y="119">IN3_1</text>
<text x="178.6" y="116.5">IN2_1</text>
<text x="251.9" y="121.6">VBAT</text>
<text x="94.4" y="162.2">VBAT</text>
<text x="27.9" y="172.4">com_CLK</text>
<text x="27.9" y="174.9">com_MOSI</text>
<text x="27.9" y="177.5">com_MISO</text>
</g>
<text font-size="1.8" fill="#009600" x="158.5" y="129.6" transform="rotate(-90 158.5 129.6)">12</text>
<g font-size="1.8" fill="#725600">
<text x="221" y="129.3">File:</text>
<text x="226.2" y="129.3">rw_driver_board.kicad_sch</text>
<text x="119.4" y="183.9">File:</text>
<text x="124.6" y="183.9">esp_board.kicad_sch</text>
</g>
<text font-size="1.8" fill="#005e00" x="48.8" y="162.7">USB</text>
</svg>
